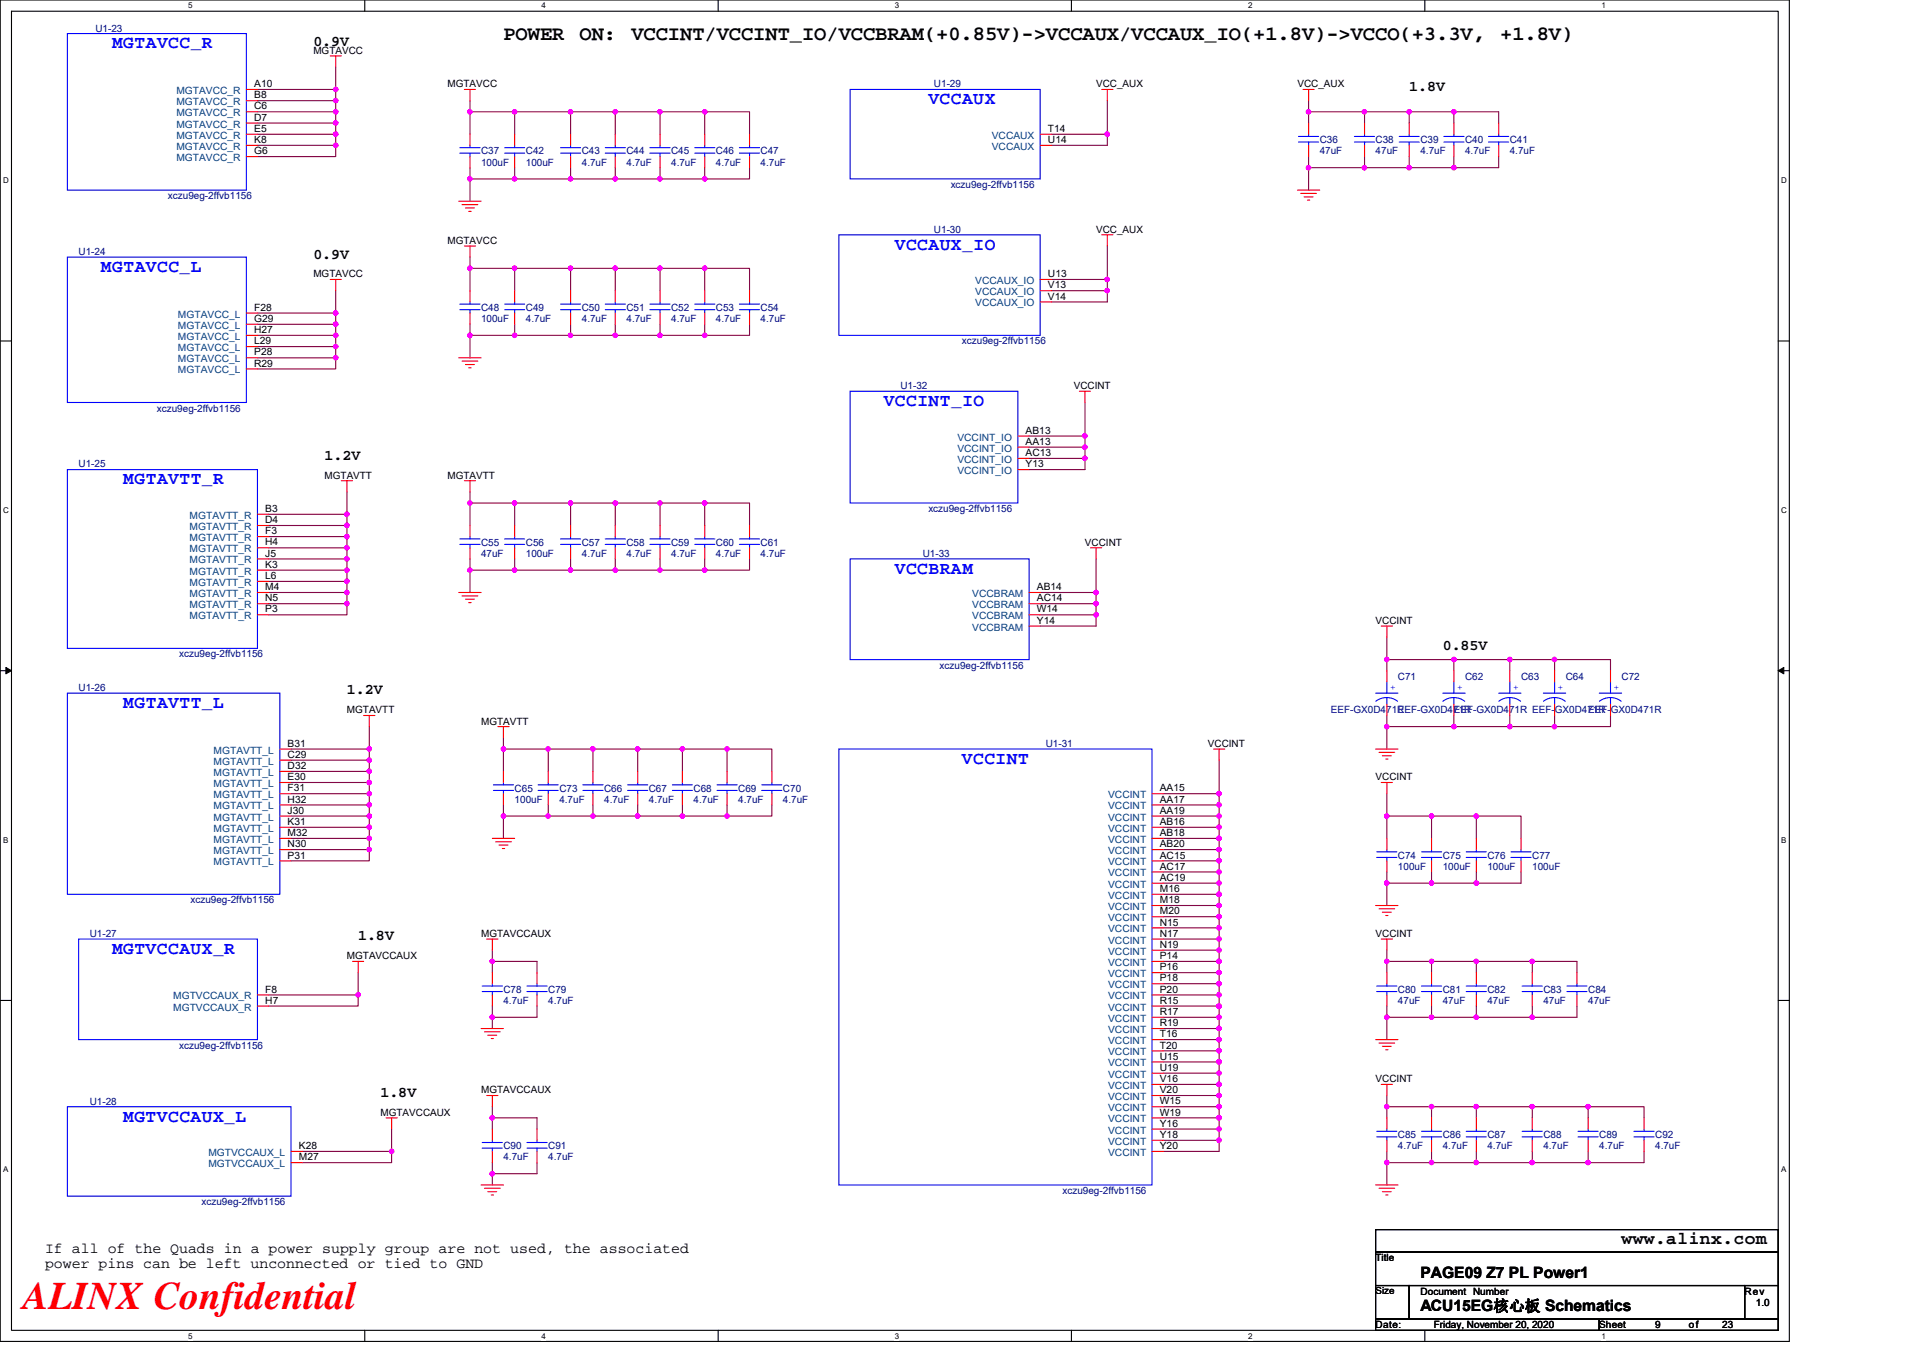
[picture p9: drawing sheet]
<svg xmlns="http://www.w3.org/2000/svg" width="297mm" height="210mm" viewBox="0 0 297 210" stroke-linecap="round" stroke-linejoin="round" font-family="sans-serif">
<path d="M0 0h276.4v207.3h-276.4zM1.8 1.7h272.9v203.8h-272.9z" fill="none" stroke="#000" stroke-width=".17"/>
<g fill="#fff">
<path d="M29.1 .2h.6v1.4h-.6z"/>
<path d="M29.1 205.7h.6v1.4h-.6z"/>
</g>
<path d="M56.3 0v1.7M56.3 205.5v1.8" fill="none" stroke="#000" stroke-width=".17"/>
<g fill="#fff">
<path d="M83.6 .2h.7v1.4h-.7z"/>
<path d="M83.6 205.7h.7v1.4h-.7z"/>
</g>
<path d="M110.9 0v1.7M110.9 205.5v1.8" fill="none" stroke="#000" stroke-width=".17"/>
<g fill="#fff">
<path d="M138.2 .2h.7v1.4h-.7z"/>
<path d="M138.2 205.7h.7v1.4h-.7z"/>
</g>
<path d="M165.5 0v1.7M165.5 205.5v1.8" fill="none" stroke="#000" stroke-width=".17"/>
<g fill="#fff">
<path d="M192.8 .2h.6v1.4h-.6z"/>
<path d="M192.8 205.7h.6v1.4h-.6z"/>
</g>
<path d="M220.1 0v1.7M220.1 205.5v1.8" fill="none" stroke="#000" stroke-width=".17"/>
<g fill="#fff">
<path d="M247.4 .2h.6v1.4h-.6z"/>
<path d="M247.4 205.7h.6v1.4h-.6z"/>
<path d="M.5 27.2h.8v1.4h-.8z"/>
<path d="M275.1 27.2h.9v1.4h-.9z"/>
<path d="M.5 78.1h.8v1.4h-.8z"/>
<path d="M275.1 78.1h.9v1.4h-.9z"/>
</g>
<path d="M0 52.7h1.8M274.7 52.7h1.7" fill="none" stroke="#000" stroke-width=".17"/>
<g fill="#fff">
<path d="M.5 129.1h.8v1.4h-.8z"/>
<path d="M275.1 129.1h.8v1.4h-.8z"/>
</g>
<path d="M0 103.6h1.8M274.7 103.6h1.7" fill="none" stroke="#000" stroke-width=".17"/>
<path d="M.9 103.1l.9 .5-.9 .5zM274.7 103.6l.8-.5v1z" fill="#000" stroke="#000" stroke-width=".15"/>
<g fill="#fff">
<path d="M.5 180h.8v1.4h-.8z"/>
<path d="M275.1 180h.8v1.4h-.8z"/>
</g>
<path d="M0 154.6h1.8M274.7 154.6h1.7M212.5 190h62.2v3.5h-62.2zM212.5 193.5h62.2v5.1h-62.2zM212.5 198.6h5.2v5.2h-5.2zM217.7 198.6h51.8v5.2h-51.8zM269.5 198.6h5.2v5.2h-5.2zM212.5 203.8h34.5v1.7h-34.5zM247 203.8h27.7v1.7h-27.7z" fill="none" stroke="#000" stroke-width=".17"/>
<g fill="none" stroke="#800040" stroke-width=".17">
<path d="M39.8 15.6h12.1M51.9 13.8v1.8M51.9 19v1.7M51.9 10.4v3.4h-12.1M51.9 15.6v1.7h-12.1M51.9 17.3v1.7h-12.1M72.6 15.6v1.7M72.6 17.3h6.9M72.6 17.3v3.4M79.5 17.3v3.4M79.5 17.3h8.6v3.4M88.1 17.3h6.9"/>
<path d="M95 17.3h7v3.4M95 17.3v3.4M102 17.3h6.9v3.4M108.9 17.3h6.9v3.4M171 15.6v5.1M202.1 15.6v1.7M202.1 17.3v1.7M202.1 17.3h8.7M210.8 17.3h6.9v1.7M210.8 17.3v1.7M217.7 17.3h6.9M224.6 17.3h6.9v1.7"/>
<path d="M224.6 17.3v1.7M39.8 20.7h12.1M51.9 20.7v1.8h-12.1M51.9 22.5v1.7h-12.1M72.6 25.9v1.7M72.6 39.7v1.8M79.5 25.9v1.7h-6.9v3.5M88.1 25.9v1.7h-8.6M95 25.9v1.7h-6.9M102 25.9v1.7h-7M102 27.6h6.9M108.9 25.9v1.7"/>
<path d="M115.8 25.9v1.7h-6.9M162.4 20.7h8.6M171 20.7v1.8h-8.6M171 38v5.2M202.1 25.9h8.7M202.1 25.9v3.5M202.1 24.2v1.7M210.8 25.9h6.9M210.8 24.2v1.7M217.7 24.2v1.7M224.6 24.2v1.7h-6.9M231.5 24.2v1.7h-6.9"/>
<path d="M39.8 50.1h12.1M39.8 55.3h12.1M51.9 48.4v1.7M51.9 53.6v1.7M51.9 44.9v3.5h-12.1M51.9 50.1v1.7h-12.1M51.9 51.8v1.8h-12.1M51.9 55.3v1.7h-12.1M72.6 41.5h6.9M72.6 51.8v3.5M72.6 50.1v1.7M72.6 41.5v3.4"/>
<path d="M79.5 41.5h8.6v3.4M79.5 51.8h8.6M79.5 50.1v1.7h-6.9M79.5 41.5v3.4M88.1 41.5h6.9M88.1 50.1v1.7M88.1 51.8h6.9M95 41.5v3.4M95 50.1v1.7M95 41.5h7v3.4M102 41.5h6.9v3.4M102 50.1v1.7h-7"/>
<path d="M102 51.8h6.9M108.9 41.5h6.9v3.4M108.9 50.1v1.7M115.8 50.1v1.7h-6.9M162.4 43.2h8.6M162.4 44.9h8.6M171 43.2v1.7M171 44.9v1.8h-8.6M53.6 76v3.5h-12.1M53.6 79.5v1.7h-12.1M72.6 76v1.7M72.6 77.7h6.9"/>
<path d="M72.6 77.7v3.5M79.5 77.7v3.5M79.5 77.7h8.6M88.1 77.7h6.9M88.1 77.7v3.5M95 77.7h7M95 77.7v3.5M102 77.7h6.9v3.5M102 77.7v3.5M108.9 77.7h6.9v3.5M159 67.4h8.6M159 69.1h8.6"/>
<path d="M159 70.8h8.6M167.6 70.8v1.8h-8.6M167.6 62.2v5.2M167.6 67.4v1.7M167.6 69.1v1.7M41.5 88.1h12.1M41.5 91.5h12.1M53.6 86.4v1.7M53.6 89.8v1.7M53.6 81.2v1.7h-12.1M53.6 82.9v1.7h-12.1M53.6 84.6v1.8h-12.1"/>
<path d="M53.6 88.1v1.7h-12.1M53.6 91.5v1.8h-12.1M53.6 93.3v1.7h-12.1M72.6 86.4v1.7M79.5 88.1h-6.9v3.4M79.5 86.4v1.7M88.1 88.1h6.9M88.1 86.4v1.7h-8.6M95 86.4v1.7M95 88.1h7M102 86.4v1.7M102 88.1h6.9"/>
<path d="M108.9 86.4v1.7M115.8 86.4v1.7h-6.9M160.7 91.5h8.6M160.7 93.3h8.6M160.7 95h8.6M169.3 95v1.7h-8.6M169.3 86.4v5.1M169.3 91.5v1.8M169.3 93.3v1.7M214.2 98.5v3.4M45 117.5h12M45 119.2h12"/>
<path d="M57 115.7v1.8M57 117.5v1.7M57 112.3v3.4h-12M57 119.2v1.7h-12M77.8 115.7h6.9v3.5M77.8 115.7v3.5M77.8 114v1.7M84.7 115.7h6.9v3.5M91.6 115.7h6.9v3.5M98.5 115.7h6.9v3.5M105.4 115.7h6.9v3.5M112.3 115.7h6.9v3.5"/>
<path d="M188.3 117.5v5.1M214.2 110.6v1.7M214.2 112.3h10.4M214.2 101.9v1.7M214.2 101.9h10.4M214.2 112.3v3.4M224.6 110.6v1.7h8.6M233.2 101.9h6.9M233.2 101.9h-8.6v1.7M233.2 112.3h6.9M233.2 101.9v1.7M233.2 110.6v1.7"/>
<path d="M240.1 101.9v1.7M240.1 110.6v1.7M240.1 101.9h8.7v1.7M248.8 110.6v1.7h-8.7M45 122.6h12M45 124.4h12M57 120.9v1.7M57 122.6v1.8M57 124.4v1.7h-12M57 126.1v1.7h-12M57 127.8v1.7h-12M57 129.5v1.8h-12"/>
<path d="M57 131.3v1.7h-12M77.8 126.1v3.4M77.8 124.4v1.7M84.7 124.4v1.7h-6.9M91.6 126.1h6.9M91.6 124.4v1.7h-6.9M98.5 126.1h6.9M98.5 124.4v1.7M105.4 126.1h6.9M105.4 124.4v1.7M112.3 124.4v1.7M119.2 124.4v1.7h-6.9"/>
<path d="M179.7 127.8h8.6M179.7 122.6h8.6M179.7 124.4h8.6M179.7 126.1h8.6M179.7 129.5h8.6M179.7 136.5h8.6M179.7 131.3h8.6M179.7 133h8.6M179.7 134.7h8.6M179.7 138.2h8.6M179.7 139.9h8.6M188.3 127.8v1.7"/>
<path d="M188.3 122.6v1.8M188.3 124.4v1.7M188.3 136.5v1.7M188.3 131.3v1.7M188.3 133v1.7M188.3 139.9v1.7M188.3 138.2v1.7M188.3 129.5v1.8M188.3 134.7v1.8M188.3 126.1v1.7M214.2 136.5h6.9M214.2 126.1v3.4"/>
<path d="M214.2 134.7v1.8M214.2 126.1h6.9v3.4M214.2 122.6v3.5M214.2 136.5v3.4M221.1 134.7v1.8M221.1 126.1h6.9v3.4M221.1 136.5h6.9M228 126.1h6.9v3.4M228 134.7v1.8M234.9 134.7v1.8h-6.9M55.3 150.3v3.4h-13.8M55.3 153.7v1.7h-13.8"/>
<path d="M76 148.5h6.9v1.8M76 148.5v1.8M76 157.2v1.7M76 155.4v1.8M76 146.8v1.7M82.9 155.4v1.8h-6.9M179.7 145.1h8.6M179.7 141.6h8.6M179.7 143.4h8.6M179.7 146.8h8.6M179.7 153.7h8.6M179.7 148.5h8.6"/>
<path d="M179.7 150.3h8.6M179.7 152h8.6M179.7 155.4h8.6M179.7 157.2h8.6M179.7 158.9h8.6M188.3 145.1v1.7M188.3 141.6v1.8M188.3 153.7v1.7M188.3 148.5v1.8M188.3 150.3v1.7M188.3 157.2v1.7M188.3 158.9v1.7"/>
<path d="M188.3 155.4v1.8M188.3 146.8v1.7M188.3 152v1.7M188.3 143.4v1.7M214.2 157.2h6.9M214.2 157.2v3.4M214.2 148.5v1.8M214.2 155.4v1.8M214.2 148.5h6.9M214.2 146.8v1.7M221.1 155.4v1.8M221.1 148.5v1.8"/>
<path d="M221.1 148.5h6.9M221.1 157.2h6.9M228 148.5h8.7M228 157.2h8.7M228 148.5v1.8M228 155.4v1.8M236.7 155.4v1.8M236.7 148.5h6.9v1.8M236.7 148.5v1.8M243.6 155.4v1.8h-6.9M60.5 174.5v3.4h-13.8M60.5 177.9v1.7h-13.8"/>
<path d="M76 172.7h6.9v1.8M76 172.7v1.8M76 179.6v1.8M76 171v1.7M82.9 179.6v1.8h-6.9M179.7 162.4h8.6M179.7 160.6h8.6M179.7 164.1h8.6M179.7 171h8.6M179.7 165.8h8.6M179.7 167.6h8.6M179.7 169.3h8.6"/>
<path d="M179.7 172.7h8.6M179.7 174.5h8.6M179.7 176.2h8.6M188.3 162.4v1.7M188.3 171v1.7M188.3 165.8v1.8M188.3 167.6v1.7M188.3 174.5v1.7M188.3 176.2v1.7h-8.6M188.3 172.7v1.8M188.3 164.1v1.7M188.3 169.3v1.7"/>
<path d="M188.3 160.6v1.8M214.2 171h6.9v1.7M214.2 179.6h6.9M214.2 169.3v1.7M214.2 179.6v3.5M214.2 177.9v1.7M214.2 171v1.7M221.1 171h6.9v1.7M221.1 179.6h6.9M221.1 177.9v1.7M228 177.9v1.7M228 171h8.7"/>
<path d="M228 179.6h8.7M236.7 171h8.6M236.7 179.6h8.6M236.7 171v1.7M236.7 177.9v1.7M245.3 171v1.7M245.3 177.9v1.7M245.3 171h8.7v1.7M254 177.9v1.7h-8.7M76 181.4v1.7"/>
</g>
<g fill="#f0f" stroke="#f0f" stroke-width=".17">
<circle cx="171" cy="20.7" r=".34"/>
<circle cx="171" cy="43.2" r=".34"/>
<circle cx="171" cy="44.9" r=".33"/>
<circle cx="167.6" cy="70.8" r=".33"/>
<circle cx="167.6" cy="67.3" r=".34"/>
<circle cx="167.6" cy="69.1" r=".34"/>
<circle cx="188.3" cy="127.8" r=".34"/>
<circle cx="188.3" cy="129.5" r=".34"/>
<circle cx="188.3" cy="122.6" r=".33"/>
<circle cx="188.3" cy="124.4" r=".34"/>
<circle cx="188.3" cy="138.2" r=".34"/>
<circle cx="188.3" cy="136.4" r=".34"/>
<circle cx="188.3" cy="131.3" r=".33"/>
<circle cx="188.3" cy="133" r=".34"/>
<circle cx="188.3" cy="145.1" r=".34"/>
<circle cx="188.3" cy="146.8" r=".34"/>
<circle cx="188.3" cy="139.9" r=".33"/>
<circle cx="188.3" cy="141.6" r=".34"/>
<circle cx="188.3" cy="155.4" r=".34"/>
<circle cx="188.3" cy="153.7" r=".34"/>
<circle cx="188.3" cy="148.5" r=".33"/>
<circle cx="188.3" cy="150.3" r=".34"/>
<circle cx="188.3" cy="164.1" r=".34"/>
<circle cx="188.3" cy="162.3" r=".34"/>
<circle cx="188.3" cy="157.2" r=".33"/>
<circle cx="188.3" cy="158.9" r=".34"/>
<circle cx="188.3" cy="171" r=".34"/>
<circle cx="188.3" cy="172.7" r=".34"/>
<circle cx="188.3" cy="165.8" r=".33"/>
<circle cx="188.3" cy="167.5" r=".34"/>
<circle cx="188.3" cy="174.4" r=".33"/>
<circle cx="188.3" cy="176.2" r=".34"/>
<circle cx="188.3" cy="152" r=".34"/>
<circle cx="188.3" cy="134.7" r=".34"/>
<circle cx="188.3" cy="143.4" r=".34"/>
<circle cx="188.3" cy="126.1" r=".34"/>
<circle cx="188.3" cy="169.3" r=".34"/>
<circle cx="188.3" cy="160.6" r=".34"/>
<circle cx="169.3" cy="95" r=".34"/>
<circle cx="169.3" cy="91.5" r=".34"/>
<circle cx="169.3" cy="93.3" r=".34"/>
<circle cx="240.1" cy="101.9" r=".34"/>
<circle cx="233.2" cy="101.9" r=".34"/>
<circle cx="233.2" cy="112.3" r=".34"/>
<circle cx="224.6" cy="101.9" r=".34"/>
<circle cx="214.2" cy="101.9" r=".34"/>
<circle cx="224.6" cy="112.3" r=".34"/>
<circle cx="214.2" cy="112.3" r=".34"/>
<circle cx="214.2" cy="136.4" r=".34"/>
<circle cx="240.1" cy="112.3" r=".34"/>
<circle cx="214.2" cy="126.1" r=".34"/>
<circle cx="221.1" cy="126.1" r=".34"/>
<circle cx="228" cy="126.1" r=".34"/>
<circle cx="221.1" cy="136.4" r=".34"/>
<circle cx="228" cy="136.4" r=".34"/>
<circle cx="214.2" cy="171" r=".34"/>
<circle cx="221.1" cy="171" r=".34"/>
<circle cx="236.7" cy="171" r=".34"/>
<circle cx="228" cy="171" r=".34"/>
<circle cx="245.3" cy="171" r=".34"/>
<circle cx="221.1" cy="179.6" r=".34"/>
<circle cx="228" cy="179.6" r=".34"/>
<circle cx="245.3" cy="179.6" r=".34"/>
<circle cx="236.7" cy="179.6" r=".34"/>
<circle cx="214.2" cy="157.2" r=".33"/>
<circle cx="236.7" cy="157.2" r=".33"/>
<circle cx="221.1" cy="157.2" r=".33"/>
<circle cx="221.1" cy="148.5" r=".33"/>
<circle cx="228" cy="148.5" r=".33"/>
<circle cx="236.7" cy="148.5" r=".33"/>
<circle cx="214.2" cy="148.5" r=".33"/>
<circle cx="228" cy="157.2" r=".33"/>
<circle cx="214.2" cy="179.6" r=".34"/>
<circle cx="217.7" cy="17.3" r=".34"/>
<circle cx="217.7" cy="25.9" r=".34"/>
<circle cx="224.6" cy="17.3" r=".34"/>
<circle cx="224.6" cy="25.9" r=".34"/>
<circle cx="210.8" cy="17.3" r=".34"/>
<circle cx="202.1" cy="17.3" r=".34"/>
<circle cx="210.8" cy="25.9" r=".34"/>
<circle cx="202.1" cy="25.9" r=".34"/>
<circle cx="53.6" cy="79.4" r=".33"/>
<circle cx="53.6" cy="81.2" r=".34"/>
<circle cx="53.6" cy="82.9" r=".34"/>
<circle cx="53.6" cy="86.4" r=".34"/>
<circle cx="53.6" cy="84.6" r=".34"/>
<circle cx="53.6" cy="88.1" r=".33"/>
<circle cx="53.6" cy="89.8" r=".34"/>
<circle cx="53.6" cy="91.5" r=".34"/>
<circle cx="53.6" cy="93.3" r=".34"/>
<circle cx="57" cy="117.5" r=".34"/>
<circle cx="57" cy="115.7" r=".34"/>
<circle cx="57" cy="119.2" r=".34"/>
<circle cx="57" cy="122.6" r=".33"/>
<circle cx="57" cy="120.9" r=".34"/>
<circle cx="57" cy="124.4" r=".34"/>
<circle cx="57" cy="127.8" r=".34"/>
<circle cx="57" cy="126.1" r=".34"/>
<circle cx="57" cy="131.3" r=".33"/>
<circle cx="57" cy="129.5" r=".34"/>
<circle cx="51.9" cy="48.4" r=".34"/>
<circle cx="51.9" cy="50.1" r=".34"/>
<circle cx="51.9" cy="53.5" r=".33"/>
<circle cx="51.9" cy="51.8" r=".34"/>
<circle cx="51.9" cy="55.3" r=".34"/>
<circle cx="51.9" cy="13.8" r=".34"/>
<circle cx="51.9" cy="15.5" r=".34"/>
<circle cx="51.9" cy="19" r=".33"/>
<circle cx="51.9" cy="17.3" r=".34"/>
<circle cx="51.9" cy="20.7" r=".34"/>
<circle cx="79.5" cy="17.3" r=".34"/>
<circle cx="72.6" cy="17.3" r=".34"/>
<circle cx="95" cy="17.3" r=".34"/>
<circle cx="88.1" cy="17.3" r=".34"/>
<circle cx="51.9" cy="22.5" r=".34"/>
<circle cx="79.5" cy="27.6" r=".33"/>
<circle cx="72.6" cy="27.6" r=".33"/>
<circle cx="88.1" cy="27.6" r=".33"/>
<circle cx="95" cy="27.6" r=".33"/>
<circle cx="101.9" cy="27.6" r=".33"/>
<circle cx="108.9" cy="17.3" r=".34"/>
<circle cx="101.9" cy="17.3" r=".34"/>
<circle cx="108.9" cy="27.6" r=".33"/>
<circle cx="79.5" cy="41.4" r=".34"/>
<circle cx="72.6" cy="41.4" r=".34"/>
<circle cx="95" cy="41.4" r=".34"/>
<circle cx="88.1" cy="41.4" r=".34"/>
<circle cx="72.6" cy="51.8" r=".34"/>
<circle cx="79.5" cy="51.8" r=".34"/>
<circle cx="88.1" cy="51.8" r=".34"/>
<circle cx="95" cy="51.8" r=".34"/>
<circle cx="108.9" cy="41.4" r=".34"/>
<circle cx="101.9" cy="41.4" r=".34"/>
<circle cx="108.9" cy="51.8" r=".34"/>
<circle cx="101.9" cy="51.8" r=".34"/>
<circle cx="72.6" cy="77.7" r=".34"/>
<circle cx="101.9" cy="77.7" r=".34"/>
<circle cx="79.5" cy="77.7" r=".34"/>
<circle cx="88.1" cy="77.7" r=".34"/>
<circle cx="95" cy="77.7" r=".34"/>
<circle cx="72.6" cy="88.1" r=".33"/>
<circle cx="79.5" cy="88.1" r=".33"/>
<circle cx="88.1" cy="88.1" r=".33"/>
<circle cx="95" cy="88.1" r=".33"/>
<circle cx="108.9" cy="77.7" r=".34"/>
<circle cx="108.9" cy="88.1" r=".33"/>
<circle cx="101.9" cy="88.1" r=".33"/>
<circle cx="105.4" cy="115.7" r=".34"/>
<circle cx="98.5" cy="115.7" r=".34"/>
<circle cx="77.8" cy="115.7" r=".34"/>
<circle cx="84.7" cy="115.7" r=".34"/>
<circle cx="91.6" cy="115.7" r=".34"/>
<circle cx="77.8" cy="126.1" r=".34"/>
<circle cx="84.7" cy="126.1" r=".34"/>
<circle cx="91.6" cy="126.1" r=".34"/>
<circle cx="105.4" cy="126.1" r=".34"/>
<circle cx="98.5" cy="126.1" r=".34"/>
<circle cx="112.3" cy="115.7" r=".34"/>
<circle cx="112.3" cy="126.1" r=".34"/>
<circle cx="55.3" cy="153.7" r=".34"/>
<circle cx="60.5" cy="177.9" r=".34"/>
<circle cx="76" cy="148.5" r=".33"/>
<circle cx="76" cy="157.2" r=".33"/>
<circle cx="76" cy="181.4" r=".34"/>
<circle cx="76" cy="172.7" r=".34"/>
</g>
<g fill="none" stroke="#f00" stroke-width=".17">
<path d="M38.1 13.8h1.7M38.1 15.6h1.7M38.1 17.3h1.7M38.1 19h1.7M51 8.6h1.7M51.9 8.6v1.8M71.7 13.8h1.7M72.6 13.8v1.8M170.2 13.8h1.7M171 13.8v1.8M201.3 13.8h1.7M202.1 19v1.7"/>
<path d="M202.1 13.8v1.8M210.8 19v1.7M217.7 19v1.7M224.6 19v1.7M231.5 19v1.7M38.1 20.7h1.7M38.1 22.5h1.7M38.1 24.2h1.7M70.9 31.1h3.4M71.4 31.6h2.4M71.7 38h1.7M71.9 32.1h1.4"/>
<path d="M72.4 32.7h.4M72.6 38v1.7M72.6 20.7v1.8M72.6 24.2v1.7M79.5 20.7v1.8M79.5 24.2v1.7M88.1 20.7v1.8M88.1 24.2v1.7M95 20.7v1.8M95 24.2v1.7M102 20.7v1.8M102 24.2v1.7"/>
<path d="M108.9 20.7v1.8M108.9 24.2v1.7M115.8 20.7v1.8M115.8 24.2v1.7M160.7 20.7h1.7M160.7 22.5h1.7M170.2 36.3h1.7M171 36.3v1.7M200.4 29.4h3.5M200.9 29.9h2.4M201.4 30.4h1.4M201.9 30.9h.4"/>
<path d="M202.1 22.5v1.7M210.8 22.5v1.7M217.7 22.5v1.7M224.6 22.5v1.7M231.5 22.5v1.7M38.1 48.4h1.7M38.1 50.1h1.7M38.1 51.8h1.7M38.1 53.6h1.7M38.1 55.3h1.7M38.1 57h1.7M51 43.2h1.7"/>
<path d="M51.9 43.2v1.7M70.9 55.3h3.4M71.4 55.8h2.4M71.9 56.3h1.4M72.4 56.8h.4M72.6 44.9v1.8M72.6 48.4v1.7M79.5 44.9v1.8M79.5 48.4v1.7M88.1 44.9v1.8M88.1 48.4v1.7M95 44.9v1.8"/>
<path d="M95 48.4v1.7M102 44.9v1.8M102 48.4v1.7M108.9 44.9v1.8M108.9 48.4v1.7M115.8 44.9v1.8M115.8 48.4v1.7M160.7 43.2h1.7M160.7 44.9h1.7M160.7 46.7h1.7M39.8 79.5h1.7M52.7 74.3h1.8"/>
<path d="M53.6 74.3v1.7M71.7 74.3h1.7M72.6 74.3v1.7M157.2 67.4h1.8M157.2 69.1h1.8M157.2 70.8h1.8M157.2 72.6h1.8M166.7 60.5h1.7M167.6 60.5v1.7M39.8 81.2h1.7M39.8 82.9h1.7M39.8 84.6h1.7"/>
<path d="M39.8 86.4h1.7M39.8 88.1h1.7M39.8 89.8h1.7M39.8 91.5h1.7M39.8 93.3h1.7M39.8 95h1.7M70.9 91.5h3.4M71.4 92.1h2.4M71.9 92.6h1.4M72.4 93.1h.4M72.6 81.2v1.7M72.6 84.6v1.8"/>
<path d="M79.5 81.2v1.7M79.5 84.6v1.8M88.1 81.2v1.7M88.1 84.6v1.8M95 81.2v1.7M95 84.6v1.8M102 81.2v1.7M102 84.6v1.8M108.9 81.2v1.7M108.9 84.6v1.8M115.8 81.2v1.7M115.8 84.6v1.8"/>
<path d="M159 91.5h1.7M159 93.3h1.7M159 95h1.7M159 96.7h1.7M168.4 84.6h1.8M169.3 84.6v1.8M213.4 96.7h1.7M214.2 96.7v1.8M43.2 115.7h1.8M43.2 117.5h1.8M43.2 119.2h1.8M56.2 110.6h1.7"/>
<path d="M57 110.6v1.7M76.9 112.3h1.7M77.8 112.3v1.7M77.8 119.2v1.7M84.7 119.2v1.7M91.6 119.2v1.7M98.5 119.2v1.7M105.4 119.2v1.7M112.3 119.2v1.7M119.2 119.2v1.7M187.4 115.7h1.8M188.3 115.7v1.8"/>
<path d="M212.5 115.7h3.4M213 116.2h2.4M213.5 116.8h1.4M214.1 117.3h.3M214.2 103.6v1.8M214.2 108.8v1.8M224.6 103.6v1.8M224.6 108.8v1.8M233.2 103.6v1.8M233.2 108.8v1.8M240.1 103.6v1.8M240.1 108.8v1.8"/>
<path d="M248.8 103.6v1.8M248.8 108.8v1.8M43.2 120.9h1.8M43.2 122.6h1.8M43.2 124.4h1.8M43.2 126.1h1.8M43.2 127.8h1.8M43.2 129.5h1.8M43.2 131.3h1.8M43.2 133h1.8M76 129.5h3.5M76.6 130.1h2.4"/>
<path d="M77.1 130.6h1.4M77.6 131.1h.4M77.8 122.6v1.8M84.7 122.6v1.8M91.6 122.6v1.8M98.5 122.6v1.8M105.4 122.6v1.8M112.3 122.6v1.8M119.2 122.6v1.8M177.9 122.6h1.8M177.9 124.4h1.8M177.9 126.1h1.8"/>
<path d="M177.9 131.3h1.8M177.9 129.5h1.8M177.9 133h1.8M177.9 127.8h1.8M177.9 134.7h1.8M177.9 138.2h1.8M177.9 136.5h1.8M177.9 139.9h1.8M212.5 139.9h3.4M213.4 120.9h1.7M214.2 120.9v1.7M214.2 129.5v1.8"/>
<path d="M214.2 133v1.7M221.1 129.5v1.8M221.1 133v1.7M228 129.5v1.8M228 133v1.7M234.9 129.5v1.8M234.9 133v1.7M39.8 153.7h1.7M39.8 155.4h1.7M54.5 148.5h1.7M55.3 148.5v1.8M74.3 158.9h3.5"/>
<path d="M74.8 159.4h2.5M75.2 145.1h1.7M75.4 160h1.3M76 145.1v1.7M76 150.3v1.7M76 153.7v1.7M82.9 150.3v1.7M82.9 153.7v1.7M177.9 141.6h1.8M177.9 143.4h1.8M177.9 145.1h1.8M177.9 146.8h1.8"/>
<path d="M177.9 153.7h1.8M177.9 152h1.8M177.9 150.3h1.8M177.9 148.5h1.8M177.9 155.4h1.8M177.9 157.2h1.8M177.9 158.9h1.8M213 140.4h2.4M213.4 145.1h1.7M213.5 140.9h1.4M214.1 141.5h.3M214.2 150.3v1.7"/>
<path d="M214.2 153.7v1.7M214.2 145.1v1.7M221.1 150.3v1.7M221.1 153.7v1.7M228 150.3v1.7M228 153.7v1.7M236.7 150.3v1.7M236.7 153.7v1.7M243.6 150.3v1.7M243.6 153.7v1.7M45 177.9h1.7M45 179.6h1.7"/>
<path d="M59.6 172.7h1.8M60.5 172.7v1.8M75.2 169.3h1.7M75.9 160.5h.3M76 169.3v1.7M76 174.5v1.7M76 177.9v1.7M82.9 174.5v1.7M82.9 177.9v1.7M177.9 160.6h1.8M177.9 162.4h1.8M177.9 164.1h1.8"/>
<path d="M177.9 165.8h1.8M177.9 169.3h1.8M177.9 167.6h1.8M177.9 171h1.8M177.9 172.7h1.8M177.9 174.5h1.8M177.9 176.2h1.8M177.9 177.9h1.8M212.5 160.6h3.4M213 161.2h2.4M213.4 167.6h1.7M213.5 161.7h1.4"/>
<path d="M214.1 162.2h.3M214.2 167.6v1.7M214.2 172.7v1.8M214.2 176.2v1.7M221.1 172.7v1.8M221.1 176.2v1.7M228 172.7v1.8M228 176.2v1.7M236.7 172.7v1.8M236.7 176.2v1.7M245.3 172.7v1.8M245.3 176.2v1.7"/>
<path d="M254 172.7v1.8M254 176.2v1.7M74.3 183.1h3.5M74.8 183.6h2.5M75.4 184.1h1.3M75.9 184.6h.3M212.5 183.1h3.4M213 183.6h2.4M213.5 184.1h1.4M214.1 184.6h.3"/>
</g>
<g fill="none" stroke="#00f" stroke-width=".17">
<path d="M10.4 5.2h27.7v24.2h-27.7zM131.3 13.8h29.4v13.8h-29.4zM10.4 39.7h27.7v22.5h-27.7zM71 23.7h3.1M71 22.8h3.1M72.6 22.5v.3M72.6 23.7v.5M78 23.7h3M78 22.8h3M79.5 22.5v.3M79.5 23.7v.5M86.6 23.7h3.1"/>
<path d="M86.6 22.8h3.1M88.1 22.5v.3M88.1 23.7v.5M93.5 23.7h3.1M93.5 22.8h3.1M95 22.5v.3M95 23.7v.5M100.4 23.7h3.1M100.4 22.8h3.1M102 22.5v.3M102 23.7v.5M107.3 23.7h3.1"/>
<path d="M107.3 22.8h3.1M108.9 22.5v.3M108.9 23.7v.5M114.2 23.7h3.1M114.2 22.8h3.1M115.8 22.5v.3M115.8 23.7v.5M129.6 36.3h31.1v15.5h-31.1zM200.6 21.9h3.1M200.6 21.1h3.1M202.1 20.7v.4M202.1 21.9v.6"/>
<path d="M209.2 21.9h3.1M209.2 21.1h3.1M210.8 20.7v.4M210.8 21.9v.6M216.1 21.9h3.1M216.1 21.1h3.1M217.7 20.7v.4M217.7 21.9v.6M223 21.9h3.1M223 21.1h3.1M224.6 20.7v.4M224.6 21.9v.6"/>
<path d="M229.9 21.9h3.1M229.9 21.1h3.1M231.5 20.7v.4M231.5 21.9v.6M71 47.9h3.1M71 47h3.1M72.6 46.7v.3M72.6 47.9v.5M78 47.9h3M78 47h3M79.5 46.7v.3M79.5 47.9v.5"/>
<path d="M86.6 47.9h3.1M86.6 47h3.1M88.1 46.7v.3M88.1 47.9v.5M93.5 47.9h3.1M93.5 47h3.1M95 46.7v.3M95 47.9v.5M100.4 47.9h3.1M100.4 47h3.1M102 46.7v.3M102 47.9v.5"/>
<path d="M107.3 47.9h3.1M107.3 47h3.1M108.9 46.7v.3M108.9 47.9v.5M114.2 47.9h3.1M114.2 47h3.1M115.8 46.7v.3M115.8 47.9v.5M10.4 72.6h29.4v27.6h-29.4zM131.3 60.5h25.9v17.2h-25.9zM71 84.1h3.1M71 83.3h3.1"/>
<path d="M72.6 82.9v.4M72.6 84.1v.5M78 84.1h3M78 83.3h3M79.5 82.9v.4M79.5 84.1v.5M86.6 84.1h3.1M86.6 83.3h3.1M88.1 82.9v.4M88.1 84.1v.5M93.5 84.1h3.1M93.5 83.3h3.1"/>
<path d="M95 82.9v.4M95 84.1v.5M100.4 84.1h3.1M100.4 83.3h3.1M102 82.9v.4M102 84.1v.5M107.3 84.1h3.1M107.3 83.3h3.1M108.9 82.9v.4M108.9 84.1v.5M114.2 84.1h3.1M114.2 83.3h3.1"/>
<path d="M115.8 82.9v.4M115.8 84.1v.5M131.3 86.4h27.7v15.5h-27.7zM10.4 107.1h32.8v31.1h-32.8zM129.6 115.7h48.3v67.4h-48.3zM212.5 107.1h3.4M212.5 108.4l.6-.4 1.1-.2 1.1 .2 .6 .4M214.2 107.8v1M214.2 105.4v1.7M222.9 107.1h3.4M222.9 108.4l.6-.4 1.1-.2 1 .2 .6 .4M224.6 107.8v1"/>
<path d="M224.6 105.4v1.7M231.5 107.1h3.4M231.5 108.4l.6-.4 1.1-.2 1.1 .2 .6 .4M233.2 107.8v1M233.2 105.4v1.7M238.4 107.1h3.4M238.4 108.4l.6-.4 1.1-.2 1.1 .2 .6 .4M240.1 107.8v1M240.1 105.4v1.7M247 107.1h3.5M247.1 108.4l.6-.4 1-.2 1.1 .2 .6 .4M248.8 107.8v1"/>
<path d="M248.8 105.4v1.7M76.2 122.1h3.1M76.2 121.3h3.1M77.8 120.9v.4M77.8 122.1v.5M83.1 122.1h3.1M83.1 121.3h3.1M84.7 120.9v.4M84.7 122.1v.5M90 122.1h3.2M90 121.3h3.2M91.6 120.9v.4"/>
<path d="M91.6 122.1v.5M96.9 122.1h3.2M96.9 121.3h3.2M98.5 120.9v.4M98.5 122.1v.5M103.9 122.1h3.1M103.9 121.3h3.1M105.4 120.9v.4M105.4 122.1v.5M110.8 122.1h3.1M110.8 121.3h3.1M112.3 120.9v.4"/>
<path d="M112.3 122.1v.5M117.7 122.1h3.1M117.7 121.3h3.1M119.2 120.9v.4M119.2 122.1v.5M212.7 132.5h3.1M212.7 131.6h3.1M214.2 131.3v.3M214.2 132.5v.5M219.6 132.5h3.1M219.6 131.6h3.1M221.1 131.3v.3"/>
<path d="M221.1 132.5v.5M226.5 132.5h3.1M226.5 131.6h3.1M228 131.3v.3M228 132.5v.5M233.4 132.5h3.1M233.4 131.6h3.1M234.9 131.3v.3M234.9 132.5v.5M12.1 145.1h27.7v15.5h-27.7zM74.5 153.2h3.1M74.5 152.4h3.1"/>
<path d="M76 152v.4M76 153.2v.5M81.4 153.2h3.1M81.4 152.4h3.1M82.9 152v.4M82.9 153.2v.5M212.7 153.2h3.1M212.7 152.4h3.1M214.2 152v.4M214.2 153.2v.5M219.6 153.2h3.1M219.6 152.4h3.1"/>
<path d="M221.1 152v.4M221.1 153.2v.5M226.5 153.2h3.1M226.5 152.4h3.1M228 152v.4M228 153.2v.5M235.1 153.2h3.1M235.1 152.4h3.1M236.7 152v.4M236.7 153.2v.5M242 153.2h3.1M242 152.4h3.1"/>
<path d="M243.6 152v.4M243.6 153.2v.5M10.4 171h34.6v13.8h-34.6zM74.5 177.4h3.1M74.5 176.5h3.1M76 176.2v.3M76 177.4v.5M81.4 177.4h3.1M81.4 176.5h3.1M82.9 176.2v.3M82.9 177.4v.5M212.7 175.7h3.1"/>
<path d="M212.7 174.8h3.1M214.2 174.5v.3M214.2 175.7v.5M219.6 175.7h3.1M219.6 174.8h3.1M221.1 174.5v.3M221.1 175.7v.5M226.5 175.7h3.1M226.5 174.8h3.1M228 174.5v.3M228 175.7v.5M235.1 175.7h3.1"/>
<path d="M235.1 174.8h3.1M236.7 174.5v.3M236.7 175.7v.5M243.8 175.7h3.1M243.8 174.8h3.1M245.3 174.5v.3M245.3 175.7v.5M252.4 175.7h3.1M252.4 174.8h3.1M254 174.5v.3M254 175.7v.5"/>
</g>
<text font-size="6" fill="#f00" x="3.5" y="202.3">ALINX Confidential</text>
<g font-size="3.2">
<text x="77.8" y="6.1">POWER</text>
<text x="89.5" y="6.1">ON:</text>
<text x="97.5" y="6.1">VCCINT/VCCINT_IO/VCCBRAM(+0.85V)-&gt;VCCAUX/VCCAUX_IO(+1.8V)-&gt;VCCO(+3.3V,</text>
<text x="231.7" y="6.1">+1.8V)</text>
</g>
<g font-size="2.8" fill="#00f">
<text x="17.3" y="7.5">MGTAVCC_R</text>
<text x="143.4" y="16.1">VCCAUX</text>
<text x="138.2" y="38.6">VCCAUX_IO</text>
<text x="15.6" y="42">MGTAVCC_L</text>
<text x="136.5" y="62.7">VCCINT_IO</text>
<text x="19" y="74.8">MGTAVTT_R</text>
<text x="138.2" y="88.6">VCCBRAM</text>
<text x="19" y="109.4">MGTAVTT_L</text>
<text x="148.6" y="118">VCCINT</text>
<text x="17.3" y="147.4">MGTVCCAUX_R</text>
<text x="19" y="173.3">MGTVCCAUX_L</text>
</g>
<text font-size="2.8" x="250.5" y="192.3">www.alinx.com</text>
<g font-size="2.4">
<text x="219.4" y="197.4">PAGE09 Z7 PL Power1</text>
<text x="219.4" y="202.6">ACU15EG核心板 Schematics</text>
</g>
<g font-size="2.3">
<text x="48.4" y="7.1">0.9V</text>
<text x="217.7" y="14">1.8V</text>
<text x="48.4" y="39.9">0.9V</text>
<text x="50.1" y="71">1.2V</text>
<text x="222.9" y="100.4">0.85V</text>
<text x="53.6" y="107.3">1.2V</text>
<text x="55.3" y="145.3">1.8V</text>
<text x="58.8" y="169.5">1.8V</text>
<text x="7" y="193.6">If all of the Quads in a power supply group are not used, the associated</text>
<text x="7" y="195.9">power pins can be left unconnected or tied to GND</text>
</g>
<g font-size="1.5" fill="#000080">
<text x="14.7" y="4.9">U1-23</text>
<text x="144.3" y="13.5">U1-29</text>
<text x="74.3" y="23.9">C37</text>
<text x="81.2" y="23.9">C42</text>
<text x="89.9" y="23.9">C43</text>
<text x="96.8" y="23.9">C44</text>
<text x="103.7" y="23.9">C45</text>
<text x="110.6" y="23.9">C46</text>
<text x="117.5" y="23.9">C47</text>
<text x="203.9" y="22.1">C36</text>
<text x="203.9" y="23.9">47uF</text>
<text x="212.5" y="22.1">C38</text>
<text x="212.5" y="23.9">47uF</text>
<text x="219.4" y="22.1">C39</text>
<text x="219.4" y="23.9">4.7uF</text>
<text x="226.3" y="22.1">C40</text>
<text x="226.3" y="23.9">4.7uF</text>
<text x="233.2" y="22.1">C41</text>
<text x="233.2" y="23.9">4.7uF</text>
<text x="74.3" y="25.6">100uF</text>
<text x="81.2" y="25.6">100uF</text>
<text x="89.9" y="25.6">4.7uF</text>
<text x="96.8" y="25.6">4.7uF</text>
<text x="103.7" y="25.6">4.7uF</text>
<text x="110.6" y="25.6">4.7uF</text>
<text x="117.5" y="25.6">4.7uF</text>
<text x="146.9" y="29">xczu9eg-2ffvb1156</text>
<text x="25.9" y="30.8">xczu9eg-2ffvb1156</text>
<text x="144.3" y="35.9">U1-30</text>
<text x="12.1" y="39.4">U1-24</text>
<text x="74.3" y="48">C48</text>
<text x="74.3" y="49.8">100uF</text>
<text x="81.2" y="48">C49</text>
<text x="81.2" y="49.8">4.7uF</text>
<text x="89.9" y="48">C50</text>
<text x="89.9" y="49.8">4.7uF</text>
<text x="96.8" y="48">C51</text>
<text x="96.8" y="49.8">4.7uF</text>
<text x="103.7" y="48">C52</text>
<text x="103.7" y="49.8">4.7uF</text>
<text x="110.6" y="48">C53</text>
<text x="110.6" y="49.8">4.7uF</text>
<text x="117.5" y="48">C54</text>
<text x="117.5" y="49.8">4.7uF</text>
<text x="148.6" y="53.2">xczu9eg-2ffvb1156</text>
<text x="24.2" y="63.6">xczu9eg-2ffvb1156</text>
<text x="139.1" y="60.1">U1-32</text>
<text x="12.1" y="72.2">U1-25</text>
<text x="143.4" y="79.1">xczu9eg-2ffvb1156</text>
<text x="74.3" y="84.3">C55</text>
<text x="74.3" y="86">47uF</text>
<text x="81.2" y="84.3">C56</text>
<text x="81.2" y="86">100uF</text>
<text x="89.9" y="84.3">C57</text>
<text x="89.9" y="86">4.7uF</text>
<text x="96.8" y="84.3">C58</text>
<text x="96.8" y="86">4.7uF</text>
<text x="103.7" y="84.3">C59</text>
<text x="103.7" y="86">4.7uF</text>
<text x="110.6" y="84.3">C60</text>
<text x="110.6" y="86">4.7uF</text>
<text x="117.5" y="84.3">C61</text>
<text x="117.5" y="86">4.7uF</text>
<text x="142.5" y="86">U1-33</text>
<text x="27.7" y="101.6">xczu9eg-2ffvb1156</text>
<text x="12.1" y="106.8">U1-26</text>
<text x="145.1" y="103.3">xczu9eg-2ffvb1156</text>
<text x="215.9" y="105">C71</text>
<text x="226.3" y="105">C62</text>
<text x="234.9" y="105">C63</text>
<text x="241.8" y="105">C64</text>
<text x="250.5" y="105">C72</text>
<text x="205.6" y="110.2">EEF-GX0D471R</text>
<text x="215.9" y="110.2">EEF-GX0D471R</text>
<text x="224.6" y="110.2">EEF-GX0D471R EEF-GX0D471R</text>
<text x="245.3" y="110.2">EEF-GX0D471R</text>
<text x="161.5" y="115.4">U1-31</text>
<text x="79.5" y="122.3">C65</text>
<text x="79.5" y="124">100uF</text>
<text x="86.4" y="122.3">C73</text>
<text x="86.4" y="124">4.7uF</text>
<text x="93.3" y="122.3">C66</text>
<text x="93.3" y="124">4.7uF</text>
<text x="100.2" y="122.3">C67</text>
<text x="100.2" y="124">4.7uF</text>
<text x="107.1" y="122.3">C68</text>
<text x="107.1" y="124">4.7uF</text>
<text x="114" y="122.3">C69</text>
<text x="114" y="124">4.7uF</text>
<text x="120.9" y="122.3">C70</text>
<text x="120.9" y="124">4.7uF</text>
<text x="215.9" y="132.7">C74</text>
<text x="215.9" y="134.4">100uF</text>
<text x="222.9" y="132.7">C75</text>
<text x="222.9" y="134.4">100uF</text>
<text x="229.8" y="132.7">C76</text>
<text x="229.8" y="134.4">100uF</text>
<text x="236.7" y="132.7">C77</text>
<text x="236.7" y="134.4">100uF</text>
<text x="29.4" y="139.6">xczu9eg-2ffvb1156</text>
<text x="13.9" y="144.8">U1-27</text>
<text x="77.8" y="153.4">C78</text>
<text x="77.8" y="155.1">4.7uF</text>
<text x="84.7" y="153.4">C79</text>
<text x="84.7" y="155.1">4.7uF</text>
<text x="215.9" y="153.4">C80</text>
<text x="215.9" y="155.1">47uF</text>
<text x="222.9" y="153.4">C81</text>
<text x="222.9" y="155.1">47uF</text>
<text x="229.8" y="153.4">C82</text>
<text x="229.8" y="155.1">47uF</text>
<text x="238.4" y="153.4">C83</text>
<text x="238.4" y="155.1">47uF</text>
<text x="245.3" y="153.4">C84</text>
<text x="245.3" y="155.1">47uF</text>
<text x="27.7" y="162">xczu9eg-2ffvb1156</text>
<text x="13.9" y="170.7">U1-28</text>
<text x="77.8" y="177.6">C90</text>
<text x="77.8" y="179.3">4.7uF</text>
<text x="84.7" y="177.6">C91</text>
<text x="84.7" y="179.3">4.7uF</text>
<text x="215.9" y="175.9">C85</text>
<text x="215.9" y="177.6">4.7uF</text>
<text x="222.9" y="175.9">C86</text>
<text x="222.9" y="177.6">4.7uF</text>
<text x="229.8" y="175.9">C87</text>
<text x="229.8" y="177.6">4.7uF</text>
<text x="238.4" y="175.9">C88</text>
<text x="238.4" y="177.6">4.7uF</text>
<text x="247" y="175.9">C89</text>
<text x="247" y="177.6">4.7uF</text>
<text x="255.7" y="175.9">C92</text>
<text x="255.7" y="177.6">4.7uF</text>
<text x="164.1" y="184.5">xczu9eg-2ffvb1156</text>
<text x="31.1" y="186.2">xczu9eg-2ffvb1156</text>
</g>
<g font-size="1.5">
<text x="48.4" y="8.3">MGTAVCC</text>
<text x="39.3" y="13.5">A10</text>
<text x="39.3" y="15.2">B8</text>
<text x="39.3" y="16.9">C6</text>
<text x="69.1" y="13.5">MGTAVCC</text>
<text x="169.3" y="13.5">VCC_AUX</text>
<text x="200.4" y="13.5">VCC_AUX</text>
<text x="39.3" y="18.6">D7</text>
<text x="39.3" y="20.4">E5</text>
<text x="39.3" y="22.1">K8</text>
<text x="39.3" y="23.8">G6</text>
<text x="161.9" y="20.4">T14</text>
<text x="161.9" y="22.1">U14</text>
<text x="169.3" y="35.9">VCC_AUX</text>
<text x="69.1" y="37.7">MGTAVCC</text>
<text x="48.4" y="42.9">MGTAVCC</text>
<text x="161.9" y="42.8">U13</text>
<text x="161.9" y="44.6">V13</text>
<text x="161.9" y="46.3">V14</text>
<text x="39.3" y="48">F28</text>
<text x="39.3" y="49.7">G29</text>
<text x="39.3" y="51.5">H27</text>
<text x="39.3" y="53.2">L29</text>
<text x="39.3" y="54.9">P28</text>
<text x="39.3" y="56.6">R29</text>
<text x="165.9" y="60.1">VCCINT</text>
<text x="158.4" y="67">AB13</text>
<text x="158.4" y="68.7">AA13</text>
<text x="158.4" y="70.5">AC13</text>
<text x="50.1" y="74">MGTAVTT</text>
<text x="69.1" y="74">MGTAVTT</text>
<text x="158.4" y="72.2">Y13</text>
<text x="41" y="79.1">B3</text>
<text x="41" y="80.8">D4</text>
<text x="41" y="82.6">F3</text>
<text x="41" y="84.3">H4</text>
<text x="41" y="86">J5</text>
<text x="41" y="87.7">K3</text>
<text x="41" y="89.5">L6</text>
<text x="167.6" y="84.3">VCCINT</text>
<text x="41" y="91.2">M4</text>
<text x="41" y="92.9">N5</text>
<text x="41" y="94.6">P3</text>
<text x="160.2" y="91.2">AB14</text>
<text x="160.2" y="92.9">AC14</text>
<text x="160.2" y="94.6">W14</text>
<text x="160.2" y="96.4">Y14</text>
<text x="212.5" y="96.4">VCCINT</text>
<text x="53.6" y="110.2">MGTAVTT</text>
<text x="74.3" y="112">MGTAVTT</text>
<text x="44.4" y="115.4">B31</text>
<text x="44.4" y="117.1">C29</text>
<text x="44.4" y="118.8">D32</text>
<text x="186.6" y="115.4">VCCINT</text>
<text x="44.4" y="120.5">E30</text>
<text x="44.4" y="122.3">F31</text>
<text x="44.4" y="124">H32</text>
<text x="44.4" y="125.7">J30</text>
<text x="179.2" y="122.3">AA15</text>
<text x="179.2" y="124">AA17</text>
<text x="179.2" y="125.7">AA19</text>
<text x="212.5" y="120.6">VCCINT</text>
<text x="44.4" y="127.5">K31</text>
<text x="44.4" y="129.2">M32</text>
<text x="44.4" y="130.9">N30</text>
<text x="179.2" y="130.9">AB20</text>
<text x="179.2" y="129.2">AB18</text>
<text x="179.2" y="127.5">AB16</text>
<text x="44.4" y="132.7">P31</text>
<text x="179.2" y="132.7">AC15</text>
<text x="179.2" y="134.4">AC17</text>
<text x="179.2" y="137.8">M16</text>
<text x="179.2" y="136.1">AC19</text>
<text x="179.2" y="141.3">M20</text>
<text x="179.2" y="139.6">M18</text>
<text x="179.2" y="143">N15</text>
<text x="53.6" y="148.2">MGTAVCCAUX</text>
<text x="74.3" y="144.8">MGTAVCCAUX</text>
<text x="179.2" y="144.7">N17</text>
<text x="179.2" y="146.5">N19</text>
<text x="179.2" y="149.9">P16</text>
<text x="179.2" y="148.2">P14</text>
<text x="212.5" y="144.8">VCCINT</text>
<text x="41" y="153.4">F8</text>
<text x="41" y="155.1">H7</text>
<text x="179.2" y="153.4">P20</text>
<text x="179.2" y="151.6">P18</text>
<text x="179.2" y="155.1">R15</text>
<text x="179.2" y="156.8">R17</text>
<text x="179.2" y="158.6">R19</text>
<text x="179.2" y="160.3">T16</text>
<text x="179.2" y="162">T20</text>
<text x="179.2" y="163.7">U15</text>
<text x="179.2" y="165.5">U19</text>
<text x="179.2" y="167.2">V16</text>
<text x="212.5" y="167.2">VCCINT</text>
<text x="58.8" y="172.4">MGTAVCCAUX</text>
<text x="74.3" y="169">MGTAVCCAUX</text>
<text x="179.2" y="168.9">V20</text>
<text x="179.2" y="170.6">W15</text>
<text x="179.2" y="172.4">W19</text>
<text x="46.2" y="177.5">K28</text>
<text x="46.2" y="179.3">M27</text>
<text x="179.2" y="174.1">Y16</text>
<text x="179.2" y="175.8">Y18</text>
<text x="179.2" y="177.5">Y20</text>
<text x="212.5" y="194.9">Title</text>
<text x="212.5" y="200">Size</text>
<text x="219.4" y="200">Document Number</text>
<text x="269.5" y="200">Rev</text>
<text x="271.2" y="201.8">1.0</text>
<text x="212.5" y="205.2">Date:</text>
<text x="221.5" y="205.2">Friday, November 20, 2020</text>
<text x="247" y="205.2">Sheet</text>
<text x="255.7" y="205.2">9</text>
<text x="260.9" y="205.2">of</text>
<text x="266" y="205.2">23</text>
</g>
<g font-size="1.5" fill="#004080">
<text x="27.2" y="14.5">MGTAVCC_R</text>
<text x="27.2" y="16.3">MGTAVCC_R</text>
<text x="27.2" y="18">MGTAVCC_R</text>
<text x="27.2" y="19.7">MGTAVCC_R</text>
<text x="27.2" y="21.4">MGTAVCC_R</text>
<text x="27.2" y="23.2">MGTAVCC_R</text>
<text x="153.2" y="21.4">VCCAUX</text>
<text x="153.2" y="23.2">VCCAUX</text>
<text x="27.2" y="24.9">MGTAVCC_R</text>
<text x="150.6" y="43.9">VCCAUX_IO</text>
<text x="150.6" y="45.6">VCCAUX_IO</text>
<text x="150.6" y="47.3">VCCAUX_IO</text>
<text x="27.5" y="49.1">MGTAVCC_L</text>
<text x="27.5" y="50.8">MGTAVCC_L</text>
<text x="27.5" y="52.5">MGTAVCC_L</text>
<text x="27.5" y="54.3">MGTAVCC_L</text>
<text x="27.5" y="56">MGTAVCC_L</text>
<text x="27.5" y="57.7">MGTAVCC_L</text>
<text x="147.9" y="68.1">VCCINT_IO</text>
<text x="147.9" y="69.8">VCCINT_IO</text>
<text x="147.9" y="71.5">VCCINT_IO</text>
<text x="147.9" y="73.3">VCCINT_IO</text>
<text x="29.3" y="80.2">MGTAVTT_R</text>
<text x="29.3" y="81.9">MGTAVTT_R</text>
<text x="29.3" y="83.6">MGTAVTT_R</text>
<text x="29.3" y="85.3">MGTAVTT_R</text>
<text x="29.3" y="87.1">MGTAVTT_R</text>
<text x="29.3" y="88.8">MGTAVTT_R</text>
<text x="29.3" y="90.5">MGTAVTT_R</text>
<text x="29.3" y="92.2">MGTAVTT_R</text>
<text x="29.3" y="94">MGTAVTT_R</text>
<text x="29.3" y="95.7">MGTAVTT_R</text>
<text x="150.2" y="92.2">VCCBRAM</text>
<text x="150.2" y="94">VCCBRAM</text>
<text x="150.2" y="95.7">VCCBRAM</text>
<text x="150.2" y="97.4">VCCBRAM</text>
<text x="33" y="116.4">MGTAVTT_L</text>
<text x="33" y="118.2">MGTAVTT_L</text>
<text x="33" y="119.9">MGTAVTT_L</text>
<text x="33" y="121.6">MGTAVTT_L</text>
<text x="33" y="123.3">MGTAVTT_L</text>
<text x="33" y="125.1">MGTAVTT_L</text>
<text x="171.2" y="123.3">VCCINT</text>
<text x="171.2" y="125.1">VCCINT</text>
<text x="33" y="126.8">MGTAVTT_L</text>
<text x="33" y="128.5">MGTAVTT_L</text>
<text x="33" y="130.2">MGTAVTT_L</text>
<text x="33" y="132">MGTAVTT_L</text>
<text x="171.2" y="126.8">VCCINT</text>
<text x="171.2" y="132">VCCINT</text>
<text x="171.2" y="130.2">VCCINT</text>
<text x="171.2" y="128.5">VCCINT</text>
<text x="33" y="133.7">MGTAVTT_L</text>
<text x="171.2" y="133.7">VCCINT</text>
<text x="171.2" y="135.4">VCCINT</text>
<text x="171.2" y="137.2">VCCINT</text>
<text x="171.2" y="138.9">VCCINT</text>
<text x="171.2" y="142.3">VCCINT</text>
<text x="171.2" y="140.6">VCCINT</text>
<text x="171.2" y="144.1">VCCINT</text>
<text x="171.2" y="145.8">VCCINT</text>
<text x="171.2" y="147.5">VCCINT</text>
<text x="171.2" y="149.2">VCCINT</text>
<text x="26.8" y="154.4">MGTVCCAUX_R</text>
<text x="171.2" y="154.4">VCCINT</text>
<text x="171.2" y="152.7">VCCINT</text>
<text x="171.2" y="151">VCCINT</text>
<text x="26.8" y="156.1">MGTVCCAUX_R</text>
<text x="171.2" y="156.1">VCCINT</text>
<text x="171.2" y="157.9">VCCINT</text>
<text x="171.2" y="159.6">VCCINT</text>
<text x="171.2" y="161.3">VCCINT</text>
<text x="171.2" y="163.1">VCCINT</text>
<text x="171.2" y="164.8">VCCINT</text>
<text x="171.2" y="166.5">VCCINT</text>
<text x="171.2" y="170">VCCINT</text>
<text x="171.2" y="168.3">VCCINT</text>
<text x="171.2" y="171.7">VCCINT</text>
<text x="171.2" y="173.4">VCCINT</text>
<text x="32.2" y="178.6">MGTVCCAUX_L</text>
<text x="171.2" y="175.2">VCCINT</text>
<text x="171.2" y="176.9">VCCINT</text>
<text x="171.2" y="178.6">VCCINT</text>
<text x="32.2" y="180.3">MGTVCCAUX_L</text>
</g>
<g font-size="1.4" fill="#00f">
<text x="214.7" y="106.7">+</text>
<text x="225.1" y="106.7">+</text>
<text x="233.7" y="106.7">+</text>
<text x="240.6" y="106.7">+</text>
<text x="249.3" y="106.7">+</text>
</g>
<g font-size="1.2">
<text x="29.1" y="1.3">5</text>
<text x="83.6" y="1.3">4</text>
<text x="138.2" y="1.3">3</text>
<text x="192.8" y="1.3">2</text>
<text x="247.4" y="1.3">1</text>
<text x=".5" y="28.3">D</text>
<text x="275.1" y="28.3">D</text>
<text x=".5" y="79.2">C</text>
<text x="275.1" y="79.2">C</text>
<text x=".5" y="130.2">B</text>
<text x="275.1" y="130.2">B</text>
<text x=".5" y="181.1">A</text>
<text x="275.1" y="181.1">A</text>
<text x="29.1" y="206.8">5</text>
<text x="83.6" y="206.8">4</text>
<text x="138.2" y="206.8">3</text>
<text x="192.8" y="206.8">2</text>
<text x="247.4" y="206.8">1</text>
</g>
</svg>
